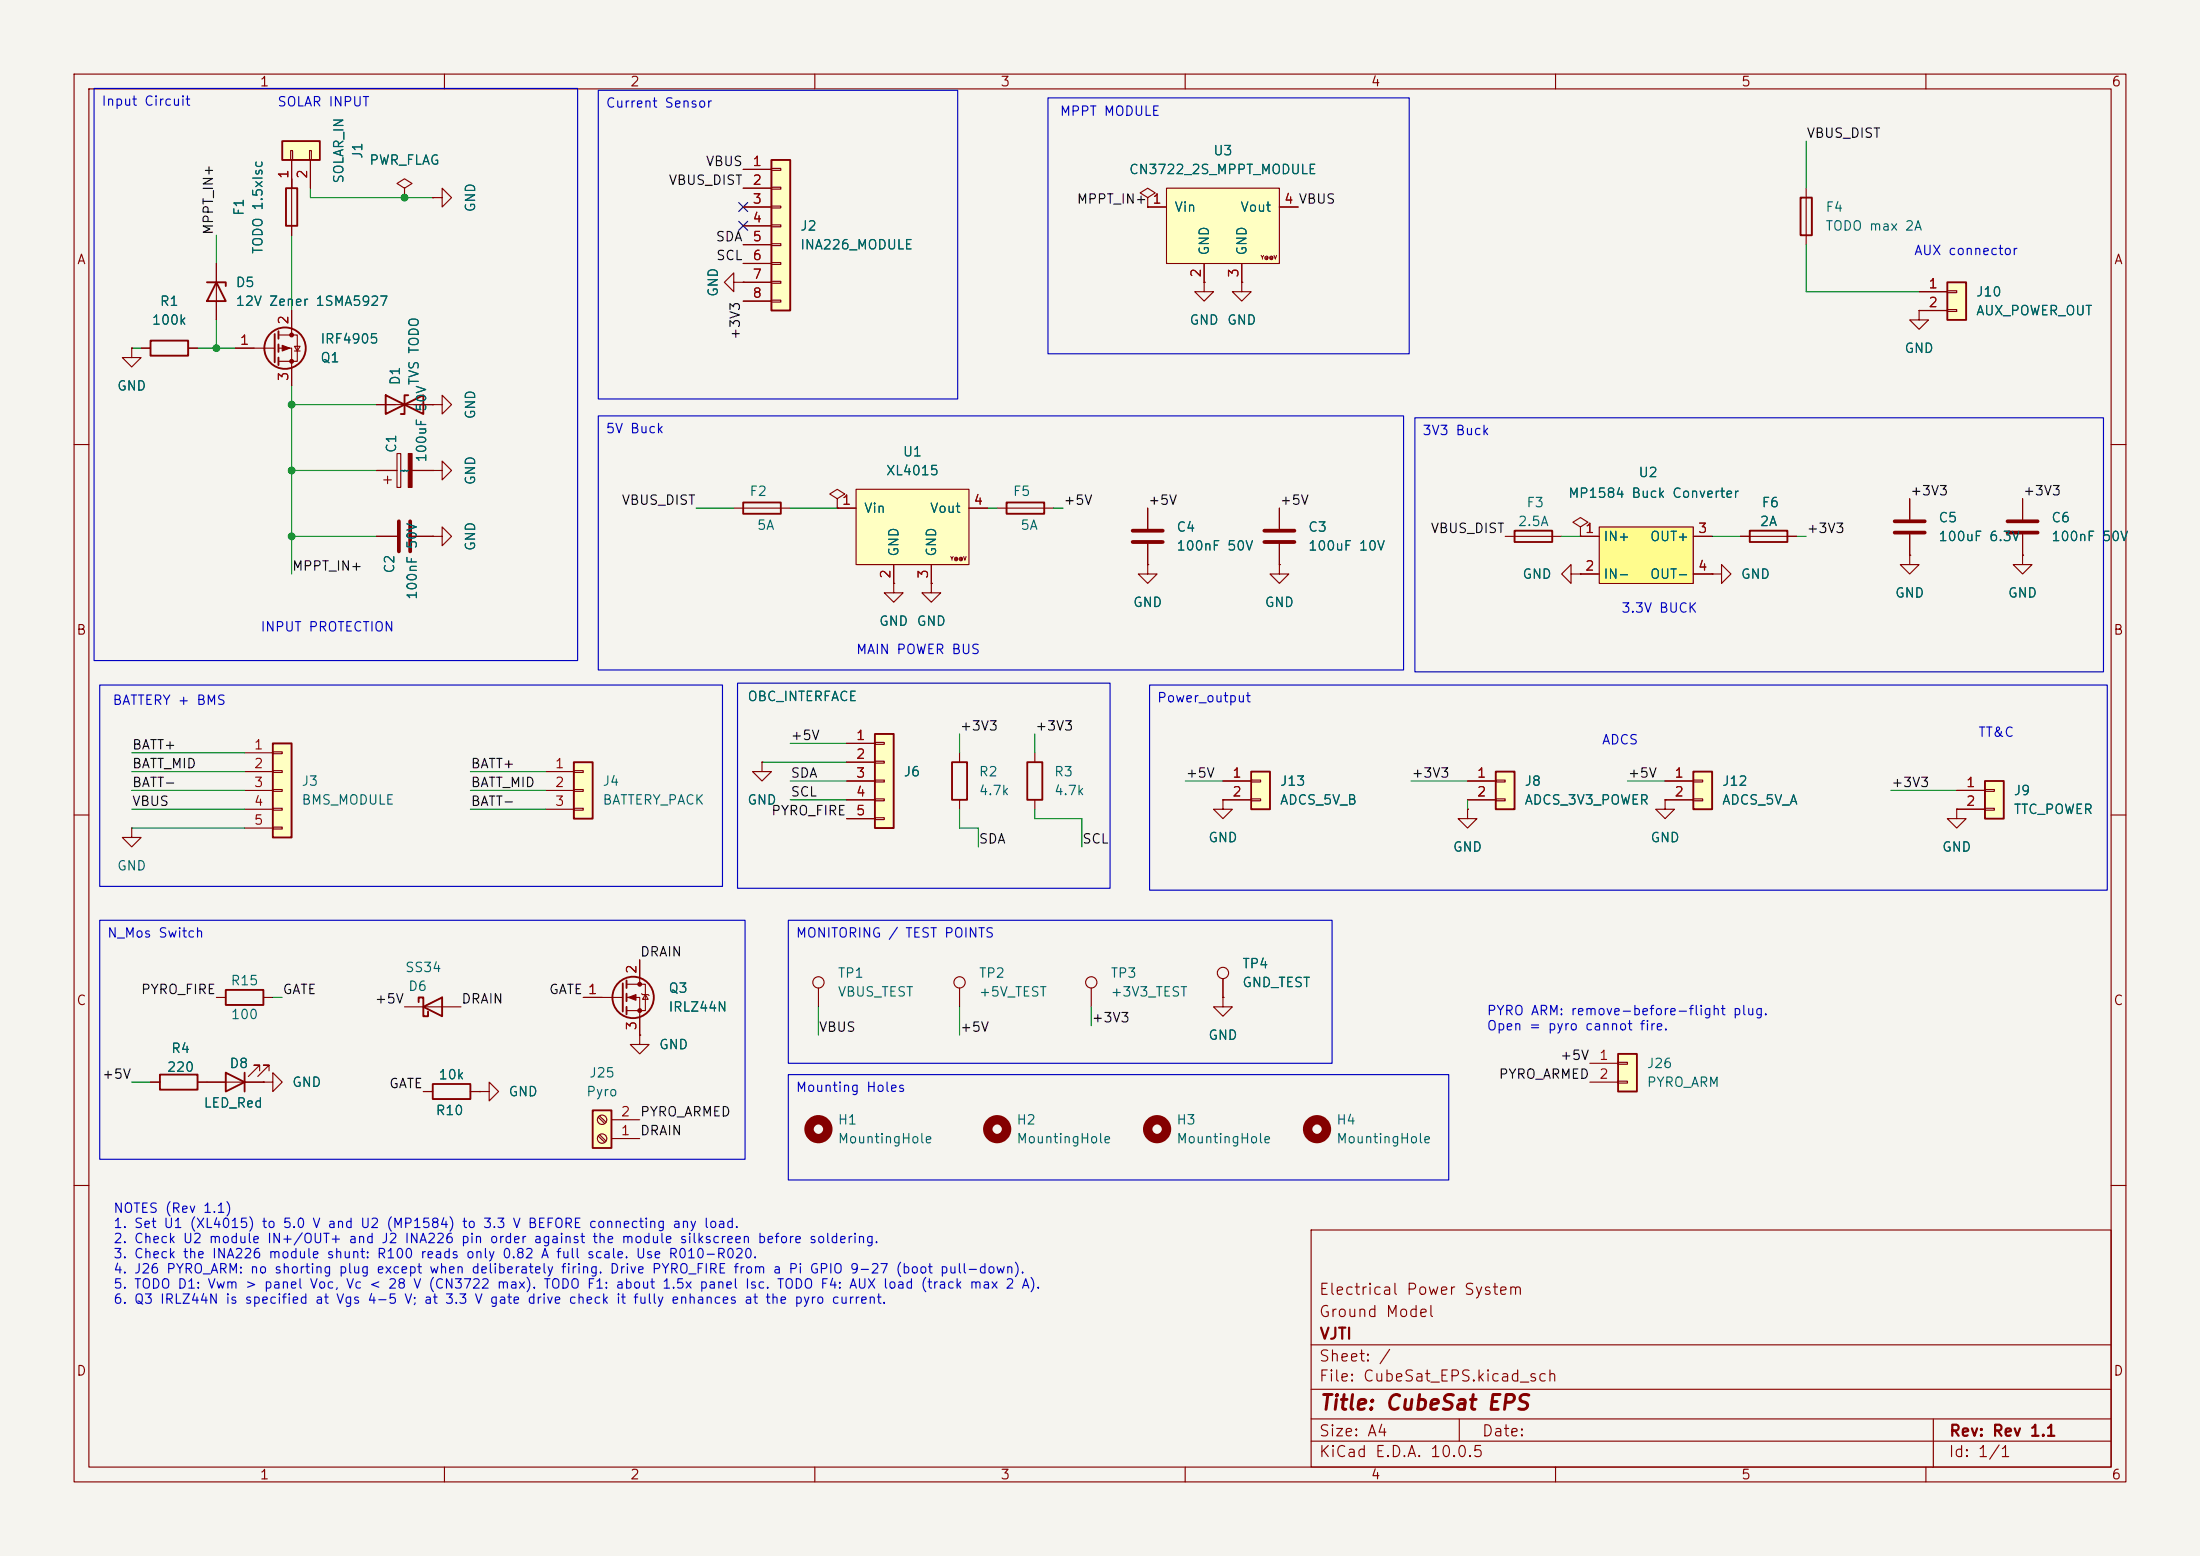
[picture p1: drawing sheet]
<svg xmlns="http://www.w3.org/2000/svg" width="297mm" height="210mm" viewBox="0 0 297 210" stroke-linecap="round" stroke-linejoin="round" font-family="sans-serif">
<path d="M0 0h297v210h-297z" fill="#f5f4ef" stroke="#f5f4ef" stroke-width=".14"/>
<g fill="none" stroke="#840000" stroke-width=".15">
<path d="M10 10h277v190h-277zM12 12h273v186h-273zM60 10v2M110 10v2M160 10v2M210 10v2M260 10v2M31.7 47h5.4M37.6 45.2h2.5v3.6h-2.5M37.6 47h1.8v5.1M39.4 41.9v3.3M39.8 46.7h.7l-.4 .7z"/>
<path d="M39.8 47.4h.7M10 60h2M285 60h2M10 110h2M285 110h2M20.3 146.1h1.3M26.7 146.1h1.2M10 160h2M177 166h108v32h-108zM285 160h2M60 198v2M110 198v2"/>
<path d="M160 198v2M177 194.5h108M177 191.5h108M177 187.5h108M177 181.5h108M197 191.5v3M210 198v2M260 198v2M261 191.5v6.5"/>
</g>
<g fill="none" stroke="#840000" stroke-width=".25">
<path d="M37.1 45.1v3.8M37.6 44.7v1M37.6 46.5v1M37.6 48.3v1M21.6 145h5.1v2.1h-5.1z"/>
<circle cx="38.5" cy="47" r="2.79"/>
</g>
<g fill="#840000" stroke="#840000" stroke-width=".15">
<path d="M38.1 46.6l1 .4-1 .4z"/>
<circle cx="39.4" cy="45.2" r=".25"/>
<circle cx="39.4" cy="48.8" r=".25"/>
</g>
<path d="M36.8 100.3h2.6v12.7h-2.6z" fill="#ffffc2"/>
<path d="M36.8 100.3h2.6v12.7h-2.6zM30.5 133.6h5.1v2h-5.1z" fill="none" stroke="#840000" stroke-width=".25"/>
<g fill="none" stroke="#840000" stroke-width=".15">
<path d="M17.8 111.8v1.2h1.2l-1.2 1.3-1.3-1.3h1.3M17.8 111.8h.1M33 101.6h3.8M33 104.1h3.8M33 106.7h3.8M33 109.2h3.8M33 111.8h3.8M36.8 101.5h1.3v.2h-1.3zM36.8 104h1.3v.3h-1.3zM36.8 106.6h1.3v.2h-1.3zM36.8 109.1h1.3v.2h-1.3zM36.8 111.6h1.3v.3h-1.3z"/>
<path d="M29.2 134.6h1.3M35.6 134.6h1.2"/>
</g>
<circle cx="110.5" cy="152.4" r="1.27" fill="none" stroke="#840000" stroke-width="1.3"/>
<path d="M38.1 19.1h5.1v2.5h-5.1z" fill="#ffffc2"/>
<path d="M38.1 19.1h5.1v2.5h-5.1z" fill="none" stroke="#840000" stroke-width=".25"/>
<path d="M39.2 20.3h.3v1.3h-.3zM39.4 21.6v3.8M41.8 20.3h.2v1.3h-.2zM41.9 21.6v3.8M54.6 25.4l1-.6-1-.7-1 .7 1 .6v1.3M54.6 26.7h.1M58.4 26.7h1.3v1.2l1.3-1.2-1.3-1.3v1.3M58.4 26.7h.1" fill="none" stroke="#840000" stroke-width=".15"/>
<path d="M104.1 21.6h2.6v20.3h-2.6z" fill="#ffffc2"/>
<path d="M38.6 25.4h1.5v5.1h-1.5zM104.1 21.6h2.6v20.3h-2.6zM20.3 46h5.1v2h-5.1zM100.3 67.8h5.1v1.5h-5.1zM135.9 67.8h5.1v1.5h-5.1zM138.7 102.9h2v5.1h-2zM56.5 135.3v-.7h.6v2.6h.7v-.7M57.1 135.9l2.6-1.3v2.6zM30.5 144.8l2.5 1.3-2.5 1.2zM33 144.8v2.5" fill="none" stroke="#840000" stroke-width=".25"/>
<g fill="none" stroke="#840000" stroke-width=".15">
<path d="M39.4 24.1v7.7M99.1 38.1v-1.3l-1.3 1.3 1.3 1.3v-1.3h1.2M100.3 38.1h.1M100.3 22.9h3.8M100.3 25.4h3.8M100.3 27.9h3.8M100.3 30.5h3.8M100.3 33h3.8M100.3 35.6h3.8M100.3 38.1h3.8M104.1 22.7h1.3v.3h-1.3zM104.1 25.3h1.3v.2h-1.3z"/>
<path d="M104.1 27.8h1.3v.3h-1.3zM104.1 30.4h1.3v.2h-1.3zM104.1 32.9h1.3v.2h-1.3zM104.1 35.4h1.3v.3h-1.3zM104.1 38h1.3v.2h-1.3zM17.8 47v1.3h1.2l-1.2 1.2-1.3-1.2h1.3M17.8 47h.1M19 47h1.3M25.4 47h1.3M58.4 54.6h1.3v-1.3l1.3 1.3-1.3 1.3v-1.3M58.4 54.6h.1M100.3 40.6h3.8"/>
<path d="M104.1 40.5h1.3v.3h-1.3zM58.4 72.4h1.3v-1.3l1.3 1.3-1.3 1.3v-1.3M58.4 72.4h.1M58.4 63.5h1.3v-1.3l1.3 1.3-1.3 1.3v-1.3M58.4 63.5h.1M99.1 68.6h7.6M113 67.3l1-.6-1-.7-1 .7 1 .6v1.3M113 68.6h.1M120.6 78.7v1.3h1.3l-1.3 1.3-1.2-1.3h1.2M120.6 78.7h.1M125.7 78.7v1.3h1.3l-1.3 1.3-1.2-1.3h1.2M125.7 78.7h.1"/>
<path d="M134.6 68.6h7.6M139.7 101.6v1.3M139.7 108v1.2M54.6 135.9h7.6M27.9 146.1h7.7M35.1 144.5v-.7h-.8h.8l-1.6 1.5M36.3 144.5v-.7h-.7h.7l-1.5 1.5"/>
</g>
<path d="M115.6 66h15.2v10.2h-15.2z" fill="#ffffc2"/>
<path d="M113 68.6h2.6M115.6 66h15.2v10.2h-15.2zM120.6 76.2v2.5M125.7 76.2v2.5M130.8 68.6h2.5M35.6 146.1h1.2v-1.3l1.3 1.3-1.3 1.2v-1.2M35.6 146.1h.1M57.1 147.3h1.3M63.5 147.3h1.3M64.8 147.3h1.2v-1.2l1.3 1.2-1.3 1.3v-1.3M64.8 147.3h.1" fill="none" stroke="#840000" stroke-width=".15"/>
<path d="M58.4 146.3h5.1v2h-5.1z" fill="none" stroke="#840000" stroke-width=".25"/>
<path d="M80 149.9h2.5v5h-2.5z" fill="#ffffc2"/>
<g fill="none" stroke="#840000" stroke-width=".25">
<path d="M84.1 132.7v3.8M84.6 132.3v1.1M84.6 134.1v1M84.6 135.9v1M80 149.9h2.5v5h-2.5z"/>
<circle cx="85.5" cy="134.6" r="2.79"/>
</g>
<g fill="none" stroke="#840000" stroke-width=".15">
<path d="M78.7 134.6h5.4M84.6 132.8h2.5v3.6h-2.5M84.6 134.6h1.8v5.1M86.4 139.7v1.3h1.2l-1.2 1.2-1.3-1.2h1.3M86.4 139.7h.1M86.4 129.5v3.3M86.6 134.1l.1 .1h.8l.1 .2M87.1 134.2l.4 .7h-.8zM80.8 153.3l.8 .9M80.8 150.8l.8 .8M80.9 153.2l.9 .8M80.9 150.6l.9 .9"/>
<path d="M82.5 153.7h3.9M82.5 151.1h3.9"/>
<circle cx="81.3" cy="153.7" r=".63"/>
<circle cx="81.3" cy="151.1" r=".63"/>
</g>
<g fill="#840000" stroke="#840000" stroke-width=".15">
<path d="M84.8 134.6l1.1-.4v.8z"/>
<circle cx="86.4" cy="132.8" r=".25"/>
<circle cx="86.4" cy="136.4" r=".25"/>
</g>
<path d="M77.5 102.9h2.5v7.6h-2.5z" fill="#ffffc2"/>
<path d="M27.9 38.1h2.6v.5M29.2 38.1l1.3 2.5h-2.6zM77.5 102.9h2.5v7.6h-2.5z" fill="none" stroke="#840000" stroke-width=".25"/>
<path d="M29.2 35.6v7.6M73.7 104.1h3.8M73.7 106.7h3.8M73.7 109.2h3.8M77.5 104h1.2v.3h-1.2zM77.5 106.6h1.2v.2h-1.2zM77.5 109.1h1.2v.2h-1.2z" fill="none" stroke="#840000" stroke-width=".15"/>
<path d="M157.5 25.4h15.2v10.2h-15.2z" fill="#ffffc2"/>
<g fill="none" stroke="#840000" stroke-width=".15">
<path d="M154.9 26.7l1.1-.7-1.1-.6-1 .6 1 .7v1.2M154.9 27.9h.1M154.9 27.9h2.6M157.5 25.4h15.2v10.2h-15.2zM162.6 35.6v2.5M167.6 35.6v2.5M172.7 27.9h2.6M110.5 133.4v2.5M129.5 133.4v2.5"/>
<circle cx="110.5" cy="132.6" r=".76"/>
<circle cx="129.5" cy="132.6" r=".76"/>
</g>
<g fill="none" stroke="#840000" stroke-width="1.3">
<circle cx="134.6" cy="152.4" r="1.27"/>
<circle cx="156.2" cy="152.4" r="1.27"/>
<circle cx="177.8" cy="152.4" r="1.27"/>
</g>
<path d="M118.1 99.1h2.5v12.7h-2.5z" fill="#ffffc2"/>
<path d="M243.1 26.7h1.5v5.1h-1.5zM236.2 71.6h5.1v1.6h-5.1zM118.1 99.1h2.5v12.7h-2.5zM128.5 102.9h2.1v5.1h-2.1z" fill="none" stroke="#840000" stroke-width=".25"/>
<g fill="none" stroke="#840000" stroke-width=".15">
<path d="M162.6 38.1v1.3h1.2l-1.2 1.2-1.3-1.2h1.3M162.6 38.1h.1M167.6 38.1v1.3h1.3l-1.3 1.2-1.2-1.2h1.2M167.6 38.1h.1M243.8 25.4v7.6M50.8 63.5h2.8M51.8 64.8h1M52.3 64.3v1M53.6 61.2h.5v4.6h-.5zM55.6 63.5h2.8M234.9 72.4h7.7M102.9 102.9v1.2h1.2l-1.2 1.3-1.3-1.3h1.3"/>
<path d="M102.9 102.9h.1M114.3 100.3h3.8M114.3 102.9h3.8M114.3 105.4h3.8M114.3 108h3.8M114.3 110.5h3.8M118.1 100.2h1.3v.3h-1.3zM118.1 102.7h1.3v.3h-1.3zM118.1 105.3h1.3v.2h-1.3zM118.1 107.8h1.3v.3h-1.3zM118.1 110.4h1.3v.2h-1.3zM129.5 101.6v1.3"/>
<path d="M129.5 108v1.2M224.8 108v1.2h1.3l-1.3 1.3-1.3-1.3h1.3M224.8 108h.1M165.1 134.6v1.3h1.3l-1.3 1.3-1.3-1.3h1.3M165.1 134.6h.1"/>
</g>
<path d="M55.1 61.2h.5v4.6h-.5z" fill="#840000" stroke="#840000" stroke-width=".15"/>
<path d="M168.9 104.1h2.5v5.1h-2.5z" fill="#ffffc2"/>
<path d="M168.9 104.1h2.5v5.1h-2.5z" fill="none" stroke="#840000" stroke-width=".25"/>
<g fill="none" stroke="#840000" stroke-width=".15">
<path d="M154.9 76.2v1.3h1.3l-1.3 1.2-1.2-1.2h1.2M154.9 76.2h.1M154.9 68.6v2.8M154.9 73.4v2.8M172.7 76.2v1.3h1.3l-1.3 1.2-1.3-1.2h1.3M172.7 76.2h.1M172.7 68.6v2.8M172.7 73.4v2.8M257.8 74.9v1.3h1.3l-1.3 1.3-1.3-1.3h1.3M257.8 74.9h.1M257.8 67.3v2.8M257.8 72.1v2.8"/>
<path d="M273 74.9v1.3h1.3l-1.3 1.3-1.2-1.3h1.2M273 74.9h.1M165.1 108v1.2h1.3l-1.3 1.3-1.3-1.3h1.3M165.1 108h.1M165.1 105.4h3.8M165.1 108h3.8M168.9 105.3h1.3v.2h-1.3zM168.9 107.8h1.3v.3h-1.3z"/>
</g>
<path d="M152.9 71.6h4.1M152.9 73.2h4.1M170.7 71.6h4.1M170.7 73.2h4.1M255.8 70.4h4M255.8 71.9h4" fill="none" stroke="#840000" stroke-width=".51"/>
<path d="M262.9 38.1h2.5v5.1h-2.5z" fill="#ffffc2"/>
<path d="M262.9 38.1h2.5v5.1h-2.5z" fill="none" stroke="#840000" stroke-width=".25"/>
<path d="M259.1 39.4h3.8M262.9 39.2h1.3v.3h-1.3zM259.1 41.9v1.3h1.2l-1.2 1.3-1.3-1.3h1.3M259.1 41.9h.1M259.1 41.9h3.8M262.9 41.8h1.3v.2h-1.3zM273 67.3v2.8M273 72.1v2.8" fill="none" stroke="#840000" stroke-width=".15"/>
<path d="M271 70.4h4.1M271 71.9h4.1" fill="none" stroke="#840000" stroke-width=".51"/>
<path d="M268 105.4h2.5v5.1h-2.5z" fill="#ffffc2"/>
<path d="M268 105.4h2.5v5.1h-2.5z" fill="none" stroke="#840000" stroke-width=".25"/>
<path d="M264.2 106.7h3.8M264.2 109.2h3.8M268 106.6h1.2v.2h-1.2zM268 109.1h1.2v.2h-1.2z" fill="none" stroke="#840000" stroke-width=".15"/>
<path d="M228.6 104.1h2.5v5.1h-2.5z" fill="#ffffc2"/>
<path d="M228.6 104.1h2.5v5.1h-2.5z" fill="none" stroke="#840000" stroke-width=".25"/>
<path d="M224.8 105.4h3.8M224.8 108h3.8M228.6 105.3h1.3v.2h-1.3zM228.6 107.8h1.3v.3h-1.3zM264.2 109.2v1.3h1.2l-1.2 1.3-1.3-1.3h1.3M264.2 109.2h.1" fill="none" stroke="#840000" stroke-width=".15"/>
<path d="M218.4 142.2h2.6v5.1h-2.6z" fill="#ffffc2"/>
<path d="M218.4 142.2h2.6v5.1h-2.6z" fill="none" stroke="#840000" stroke-width=".25"/>
<path d="M214.6 143.5h3.8M214.6 146.1h3.8M218.4 143.4h1.3v.2h-1.3zM218.4 145.9h1.3v.3h-1.3z" fill="none" stroke="#840000" stroke-width=".15"/>
<path d="M215.9 71.1h12.7v7.6h-12.7z" fill="#fffc8d"/>
<g fill="none" stroke="#840000" stroke-width=".15">
<path d="M50.8 54.6h7.6M50.8 72.4h2.8M55.6 72.4h2.8M203.2 72.4h7.6M212.1 77.5v-1.3l-1.3 1.3 1.3 1.2v-1.2h1.3M213.4 77.5h.1M213.4 71.1l1-.6-1-.6-1.1 .6 1.1 .6v1.3M213.4 72.4h.1M213.4 72.4h2.5M213.4 77.5h2.5M215.9 71.1h12.7v7.6h-12.7zM228.6 72.4h2.5"/>
<path d="M228.6 77.5h2.5M198.1 109.2v1.3h1.3l-1.3 1.3-1.3-1.3h1.3M198.1 109.2h.1"/>
</g>
<path d="M53.8 70.4v4M55.4 70.4v4" fill="none" stroke="#840000" stroke-width=".51"/>
<path d="M52.1 53.3v2.6l5-2.6v2.6zM55.1 53.3h-.5v2.6h-.5M204.5 71.6h5v1.6h-5z" fill="none" stroke="#840000" stroke-width=".25"/>
<path d="M201.9 104.1h2.6v5.1h-2.6z" fill="#ffffc2"/>
<path d="M201.9 104.1h2.6v5.1h-2.6z" fill="none" stroke="#840000" stroke-width=".25"/>
<g fill="none" stroke="#840000" stroke-width=".15">
<path d="M29.2 35.6v2.5M39.4 21.6v3.8M39.4 30.5v1.3M41.9 21.6v3.8M54.6 26.7h.1M58.4 26.7h.1M100.3 38.1h.1M100.3 27.9h3.8M100.3 22.9h3.8M100.3 25.4h3.8M100.3 30.5h3.8M100.3 33h3.8"/>
<path d="M100.3 35.6h3.8M100.3 38.1h3.8M154.9 27.9h.1M154.9 27.9h2.6M162.6 38.1h.1M162.6 35.6v2.5M167.6 38.1h.1M167.6 35.6v2.5M172.7 27.9h2.6M259.1 39.4h3.8M17.8 47h.1M19 47h1.3"/>
<path d="M25.4 47h1.3M29.2 40.6v2.6M31.7 47h2.6M39.4 41.9v2.6M39.4 49.5v2.6M50.8 54.6h2.5M55.9 54.6h2.5M58.4 54.6h.1M100.3 40.6h3.8M259.1 41.9h.1M259.1 41.9h3.8M50.8 72.4h2.8"/>
<path d="M50.8 63.5h2.8M55.6 72.4h2.8M55.6 63.5h2.8M58.4 72.4h.1M58.4 63.5h.1M113 68.6h.1M113 68.6h2.6M120.6 78.7h.1M120.6 76.2v2.5M125.7 78.7h.1M125.7 76.2v2.5M130.8 68.6h2.5"/>
<path d="M154.9 76.2h.1M154.9 68.6v2.8M154.9 73.4v2.8M172.7 76.2h.1M172.7 68.6v2.8M172.7 73.4v2.8M213.4 77.5h.1M213.4 72.4h.1M213.4 72.4h2.5M213.4 77.5h2.5M228.6 72.4h2.5M228.6 77.5h2.5"/>
<path d="M231.1 77.5h1.3v-1.3l1.3 1.3-1.3 1.2v-1.2M231.1 77.5h.1M234.9 72.4h1.3M241.3 72.4h1.3M257.8 74.9h.1M257.8 67.3v2.8M257.8 72.1v2.8M273 74.9h.1M273 67.3v2.8M273 72.1v2.8M102.9 102.9h.1M114.3 105.4h3.8"/>
<path d="M114.3 108h3.8M114.3 100.3h3.8M114.3 102.9h3.8M114.3 110.5h3.8M165.1 108h.1M165.1 105.4h3.8M165.1 108h3.8M198.1 109.2h.1M198.1 105.4h3.8M198.1 108h3.8M201.9 105.3h1.3v.2h-1.3zM201.9 107.8h1.3v.3h-1.3z"/>
<path d="M224.8 108h.1M224.8 105.4h3.8M224.8 108h3.8M264.2 109.2h.1M264.2 106.7h3.8M264.2 109.2h3.8M78.7 134.6h2.6M86.4 139.7h.1M86.4 129.5v2.6M86.4 137.2v2.5M147.3 133.4v2.5M165.1 134.6h.1"/>
<path d="M165.1 132.1v2.5M20.3 146.1h1.3M26.7 146.1h3.8M33 146.1h2.6M35.6 146.1h.1M57.1 147.3h1.3M63.5 147.3h1.3M64.8 147.3h.1"/>
<circle cx="147.3" cy="132.6" r=".76"/>
<circle cx="165.1" cy="131.3" r=".76"/>
</g>
<g fill="none" stroke="#009600" stroke-width=".15">
<path d="M243.8 19.1v6.3M29.2 31.8v3.8M39.4 24.1v1.3M39.4 31.8v10.1M41.9 25.4v1.3h16.5M243.8 33v6.4h15.3M17.8 47h1.2M26.7 47h5M29.2 43.2v3.8M39.4 52.1v25.4M39.4 54.6h11.4M39.4 63.5h11.4"/>
<path d="M39.4 72.4h11.4M94 68.6h5.1M106.7 68.6h6.3M133.3 68.6h1.3M142.2 68.6h1.3M210.8 72.4h2.6M231.1 72.4h3.8M242.6 72.4h1.2M129.5 99.1v2.5M139.7 99.1v2.5M17.8 104.1h15.2M17.8 106.7h15.2"/>
<path d="M17.8 101.6h15.2M17.8 111.8h15.2M17.8 109.2h15.2M63.5 104.1h10.2M63.5 106.7h10.2M63.5 109.2h10.2M102.9 102.9h11.4M106.7 105.4h7.6M106.7 100.3h7.6M106.7 108h7.6M129.5 109.2v2.6h2.6v2.5M139.7 109.2v1.3h6.3v3.8"/>
<path d="M160 105.4h5.1M190.5 105.4h7.6M198.1 108v1.2M219.7 105.4h5.1M255.3 106.7h8.9M36.8 134.6h1.3M110.5 135.9v3.8M129.5 135.9v3.8M147.3 135.9v2.5M17.8 146.1h2.5"/>
</g>
<path d="M99.7 29.9l1.2 1.2M99.7 27.3l1.2 1.2M100.9 29.9l-1.2 1.2M100.9 27.3l-1.2 1.2" fill="none" stroke="#000084" stroke-width=".15"/>
<path d="M12.7 11.9h65.3v77.3h-65.3zM80.8 12.2h48.5v41.6h-48.5zM141.5 13.2h48.7v34.6h-48.7zM80.8 56.1h108.7v34.3h-108.7zM191 56.4h93v34.3h-93zM13.5 92.5h84v27.1h-84zM99.6 92.2h50.3v27.7h-50.3zM155.2 92.5h129.3v27.6h-129.3zM13.5 124.2h87.1v32.3h-87.1zM106.4 124.2h73.4v19.3h-73.4zM106.4 145h89.2v14.3h-89.2z" fill="none" stroke="#0000c2" stroke-width=".15"/>
<g fill="#009600" stroke="#009600" stroke-width=".14">
<circle cx="39.4" cy="63.5" r=".46"/>
<circle cx="39.4" cy="54.6" r=".46"/>
<circle cx="29.2" cy="47" r=".46"/>
<circle cx="39.4" cy="72.4" r=".46"/>
<circle cx="54.6" cy="26.7" r=".46"/>
</g>
<text font-size="2" fill="#840000" x="178" y="190.8">Title: CubeSat EPS</text>
<g font-size="1.5" fill="#840000">
<text x="178" y="178.1">Ground Model</text>
<text x="178" y="175.1">Electrical Power System</text>
<text x="178" y="184.1">Sheet: /</text>
<text x="178" y="181.1">VJTI</text>
<text x="178" y="186.8">File: CubeSat_EPS.kicad_sch</text>
<text x="178" y="197">KiCad E.D.A. 10.0.5</text>
<text x="178" y="194.2">Size: A4</text>
<text x="200" y="194.2">Date:</text>
<text x="263" y="197">Id: 1/1</text>
<text x="263" y="194.2">Rev: Rev 1.1</text>
</g>
<g font-size="1.3" fill="#840000">
<text x="35" y="12">1</text>
<text x="85" y="12">2</text>
<text x="135" y="12">3</text>
<text x="185" y="12">4</text>
<text x="235" y="12">5</text>
<text x="285" y="12">6</text>
<text x="10.3" y="36">A</text>
<text x="285.3" y="36">A</text>
<text x="10.2" y="86">B</text>
<text x="285.2" y="86">B</text>
<text x="10.2" y="136">C</text>
<text x="285.2" y="136">C</text>
<text x="10.2" y="186">D</text>
<text x="285.2" y="186">D</text>
<text x="35" y="200">1</text>
<text x="85" y="200">2</text>
<text x="135" y="200">3</text>
<text x="185" y="200">4</text>
<text x="235" y="200">5</text>
<text x="285" y="200">6</text>
</g>
<g font-size="1.3" fill="#0000c2">
<text x="13.6" y="14.6">Input Circuit</text>
<text x="37.4" y="14.7">SOLAR INPUT</text>
<text x="81.7" y="14.9">Current Sensor</text>
<text x="143" y="16">MPPT MODULE</text>
<text x="258.3" y="34.7">AUX connector</text>
<text x="81.7" y="58.8">5V Buck</text>
<text x="191.9" y="59">3V3 Buck</text>
<text x="218.8" y="83">3.3V BUCK</text>
<text x="35.1" y="85.5">INPUT PROTECTION</text>
<text x="115.5" y="88.6">MAIN POWER BUS</text>
<text x="15.1" y="95.5">BATTERY + BMS</text>
<text x="156.1" y="95.1">Power_output</text>
<text x="216.2" y="100.8">ADCS</text>
<text x="267" y="99.8">TT&amp;C</text>
<text x="14.4" y="126.9">N_Mos Switch</text>
<text x="107.4" y="126.9">MONITORING / TEST POINTS</text>
<text x="200.6" y="137.3">PYRO ARM: remove-before-flight plug.</text>
<text x="200.6" y="139.4">Open = pyro cannot fire.</text>
<text x="107.4" y="147.7">Mounting Holes</text>
<text x="15.2" y="164">NOTES (Rev 1.1)</text>
<text x="15.2" y="166.1">1. Set U1 (XL4015) to 5.0 V and U2 (MP1584) to 3.3 V BEFORE connecting any load.</text>
<text x="15.2" y="168.1">2. Check U2 module IN+/OUT+ and J2 INA226 pin order against the module silkscreen before soldering.</text>
<text x="15.2" y="170.2">3. Check the INA226 module shunt: R100 reads only 0.82 A full scale. Use R010-R020.</text>
<text x="15.2" y="172.2">4. J26 PYRO_ARM: no shorting plug except when deliberately firing. Drive PYRO_FIRE from a Pi GPIO 9-27 (boot pull-down).</text>
<text x="15.2" y="174.2">5. TODO D1: Vwm &gt; panel Voc, Vc &lt; 28 V (CN3722 max). TODO F1: about 1.5x panel Isc. TODO F4: AUX load (track max 2 A).</text>
<text x="15.2" y="176.3">6. Q3 IRLZ44N is specified at Vgs 4-5 V; at 3.3 V gate drive check it fully enhances at the pyro current.</text>
</g>
<g font-size="1.3" fill="#006464">
<text x="49.2" y="21.5" transform="rotate(-90 49.2 21.5)">J1</text>
<text x="49.8" y="22.6">PWR_FLAG</text>
<text x="152.3" y="23.8">CN3722_2S_MPPT_MODULE</text>
<text x="163.7" y="21.3">U3</text>
<text x="33.2" y="29.2" transform="rotate(-90 33.2 29.2)">F1</text>
<text x="46.7" y="24.9" transform="rotate(-90 46.7 24.9)">SOLAR_IN</text>
<text x="64.5" y="28.7" transform="rotate(-90 64.5 28.7)">GND</text>
<text x="158.5" y="28.9">Vin</text>
<text x="167.4" y="28.9">Vout</text>
<text x="246.4" y="28.9">F4</text>
<text x="35.8" y="34.4" transform="rotate(-90 35.8 34.4)">TODO 1.5xIsc</text>
<text x="107.9" y="31.4">J2</text>
<text x="107.9" y="34">INA226_MODULE</text>
<text x="163.5" y="34.6" transform="rotate(-90 163.5 34.6)">GND</text>
<text x="168.6" y="34.6" transform="rotate(-90 168.6 34.6)">GND</text>
<text x="246.4" y="31.4">TODO max 2A</text>
<text x="21.5" y="41.6">R1</text>
<text x="31.7" y="39.1">D5</text>
<text x="31.7" y="41.6">12V Zener 1SMA5927</text>
<text x="97.2" y="40.2" transform="rotate(-90 97.2 40.2)">GND</text>
<text x="266.7" y="40.3">J10</text>
<text x="20.4" y="44.1">100k</text>
<text x="43.2" y="46.7">IRF4905</text>
<text x="160.5" y="44.1">GND</text>
<text x="165.6" y="44.1">GND</text>
<text x="257" y="48">GND</text>
<text x="266.7" y="42.9">AUX_POWER_OUT</text>
<text x="15.7" y="53">GND</text>
<text x="43.2" y="49.2">Q1</text>
<text x="54.3" y="52.1" transform="rotate(-90 54.3 52.1)">D1</text>
<text x="56.8" y="52.1" transform="rotate(-90 56.8 52.1)">TVS TODO</text>
<text x="64.5" y="56.7" transform="rotate(-90 64.5 56.7)">GND</text>
<text x="53.8" y="61.2" transform="rotate(-90 53.8 61.2)">C1</text>
<text x="53.8" y="64.5">~</text>
<text x="57.9" y="62.5" transform="rotate(-90 57.9 62.5)">100uF 50V</text>
<text x="64.5" y="65.6" transform="rotate(-90 64.5 65.6)">GND</text>
<text x="119.5" y="64.5">XL4015</text>
<text x="121.8" y="61.9">U1</text>
<text x="221.1" y="64.7">U2</text>
<text x="101.1" y="67.3">F2</text>
<text x="102.1" y="71.8">5A</text>
<text x="116.6" y="69.5">Vin</text>
<text x="125.5" y="69.5">Vout</text>
<text x="136.7" y="67.3">F5</text>
<text x="137.7" y="71.8">5A</text>
<text x="204.8" y="71.3">2.5A</text>
<text x="206" y="68.8">F3</text>
<text x="211.6" y="67.5">MP1584 Buck Converter</text>
<text x="237.5" y="71.3">2A</text>
<text x="237.7" y="68.8">F6</text>
<text x="261.6" y="70.8">C5</text>
<text x="276.8" y="70.8">C6</text>
<text x="53.5" y="77.5" transform="rotate(-90 53.5 77.5)">C2</text>
<text x="64.5" y="74.5" transform="rotate(-90 64.5 74.5)">GND</text>
<text x="121.6" y="75.2" transform="rotate(-90 121.6 75.2)">GND</text>
<text x="126.7" y="75.2" transform="rotate(-90 126.7 75.2)">GND</text>
<text x="158.7" y="72.1">C4</text>
<text x="158.7" y="74.6">100nF 50V</text>
<text x="176.5" y="72.1">C3</text>
<text x="176.5" y="74.6">100uF 10V</text>
<text x="216.4" y="73.4">IN+</text>
<text x="222.7" y="73.4">OUT+</text>
<text x="261.6" y="73.4">100uF 6.3V</text>
<text x="276.8" y="73.4">100nF 50V</text>
<text x="56.6" y="81" transform="rotate(-90 56.6 81)">100nF 50V</text>
<text x="152.9" y="82.2">GND</text>
<text x="170.7" y="82.2">GND</text>
<text x="205.4" y="78.4">GND</text>
<text x="216.4" y="78.4">IN-</text>
<text x="222.7" y="78.4">OUT-</text>
<text x="234.9" y="78.4">GND</text>
<text x="255.7" y="81">GND</text>
<text x="271" y="81">GND</text>
<text x="118.6" y="84.8">GND</text>
<text x="123.7" y="84.8">GND</text>
<text x="100.8" y="94.9">OBC_INTERFACE</text>
<text x="40.6" y="106.4">J3</text>
<text x="81.3" y="106.4">J4</text>
<text x="121.9" y="105.1">J6</text>
<text x="132.1" y="105.1">R2</text>
<text x="132.1" y="107.6">4.7k</text>
<text x="142.2" y="105.1">R3</text>
<text x="142.2" y="107.6">4.7k</text>
<text x="172.7" y="106.4">J13</text>
<text x="205.7" y="106.4">J8</text>
<text x="232.4" y="106.4">J12</text>
<text x="271.8" y="107.6">J9</text>
<text x="40.6" y="108.9">BMS_MODULE</text>
<text x="81.3" y="108.9">BATTERY_PACK</text>
<text x="100.8" y="108.9">GND</text>
<text x="163" y="114">GND</text>
<text x="172.7" y="108.9">ADCS_5V_B</text>
<text x="205.7" y="108.9">ADCS_3V3_POWER</text>
<text x="222.7" y="114">GND</text>
<text x="232.4" y="108.9">ADCS_5V_A</text>
<text x="271.8" y="110.2">TTC_POWER</text>
<text x="15.7" y="117.8">GND</text>
<text x="196.1" y="115.3">GND</text>
<text x="262.1" y="115.3">GND</text>
<text x="54.6" y="131.5">SS34</text>
<text x="167.6" y="131">TP4</text>
<text x="31" y="133.3">R15</text>
<text x="31.1" y="137.9">100</text>
<text x="55" y="134.1">D6</text>
<text x="90.2" y="134.3">Q3</text>
<text x="90.2" y="136.9">IRLZ44N</text>
<text x="113" y="132.3">TP1</text>
<text x="113" y="134.8">VBUS_TEST</text>
<text x="132.1" y="132.3">TP2</text>
<text x="132.1" y="134.8">+5V_TEST</text>
<text x="149.8" y="132.3">TP3</text>
<text x="149.8" y="134.8">+3V3_TEST</text>
<text x="167.6" y="133.6">GND_TEST</text>
<text x="23" y="142.4">R4</text>
<text x="88.9" y="141.9">GND</text>
<text x="163" y="140.7">GND</text>
<text x="22.4" y="145">220</text>
<text x="27.4" y="149.8">LED_Red</text>
<text x="30.9" y="144.5">D8</text>
<text x="39.4" y="147">GND</text>
<text x="59.1" y="146">10k</text>
<text x="68.6" y="148.3">GND</text>
<text x="79.1" y="148.3">Pyro</text>
<text x="79.5" y="145.7">J25</text>
<text x="222.2" y="144.5">J26</text>
<text x="222.2" y="147">PYRO_ARM</text>
<text x="58.7" y="150.8">R10</text>
<text x="113" y="152.1">H1</text>
<text x="113" y="154.6">MountingHole</text>
<text x="137.1" y="152.1">H2</text>
<text x="137.1" y="154.6">MountingHole</text>
<text x="158.7" y="152.1">H3</text>
<text x="158.7" y="154.6">MountingHole</text>
<text x="180.3" y="152.1">H4</text>
<text x="180.3" y="154.6">MountingHole</text>
</g>
<g font-size="1.3" fill="#0f0f0f">
<text x="95.2" y="22.7">VBUS</text>
<text x="243.8" y="18.9">VBUS_DIST</text>
<text x="90.2" y="25.3">VBUS_DIST</text>
<text x="145.3" y="27.8">MPPT_IN+ 1</text>
<text x="29.1" y="31.8" transform="rotate(-90 29.1 31.8)">MPPT_IN+</text>
<text x="96.5" y="32.9">SDA</text>
<text x="96.6" y="35.4">SCL</text>
<text x="100.2" y="45.9" transform="rotate(-90 100.2 45.9)">+3V3</text>
<text x="83.8" y="68.5">VBUS_DIST</text>
<text x="143.5" y="68.5">+5V</text>
<text x="154.9" y="68.5">+5V</text>
<text x="172.7" y="68.5">+5V</text>
<text x="257.8" y="67.2">+3V3</text>
<text x="273" y="67.2">+3V3</text>
<text x="39.3" y="77.3">MPPT_IN+</text>
<text x="193.1" y="72.3">VBUS_DIST</text>
<text x="243.8" y="72.3">+3V3</text>
<text x="17.8" y="101.5">BATT+</text>
<text x="106.7" y="100.2">+5V</text>
<text x="129.5" y="98.9">+3V3</text>
<text x="139.7" y="98.9">+3V3</text>
<text x="17.8" y="106.6">BATT-</text>
<text x="17.8" y="104">BATT_MID</text>
<text x="63.5" y="106.6">BATT_MID</text>
<text x="63.5" y="104">BATT+</text>
<text x="106.7" y="105.3">SDA</text>
<text x="106.7" y="107.8">SCL</text>
<text x="160" y="105.3">+5V</text>
<text x="190.5" y="105.3">+3V3</text>
<text x="219.7" y="105.3">+5V</text>
<text x="255.2" y="106.6">+3V3</text>
<text x="17.8" y="109.1">VBUS</text>
<text x="63.5" y="109.1">BATT-</text>
<text x="104" y="110.4">PYRO_FIRE</text>
<text x="132.1" y="114.2">SDA</text>
<text x="146" y="114.2">SCL</text>
<text x="86.3" y="129.4">DRAIN</text>
<text x="18.9" y="134.5">PYRO_FIRE</text>
<text x="38.1" y="134.5">GATE</text>
<text x="50.5" y="135.8">+5V</text>
<text x="62.2" y="135.8">DRAIN</text>
<text x="74" y="134.5">GATE 1</text>
<text x="110.5" y="139.6">VBUS</text>
<text x="129.5" y="139.6">+5V</text>
<text x="147.3" y="138.3">+3V3</text>
<text x="210.5" y="143.4">+5V</text>
<text x="13.7" y="145.9">+5V</text>
<text x="52.4" y="147.2">GATE</text>
<text x="202.2" y="145.9">PYRO_ARMED</text>
<text x="86.3" y="153.5">DRAIN</text>
<text x="86.3" y="151">PYRO_ARMED</text>
</g>
<g font-size="1.3" fill="#a90000">
<text x="101.5" y="22.7">1</text>
<text x="39.2" y="24.2" transform="rotate(-90 39.2 24.2)">1</text>
<text x="41.8" y="24.2" transform="rotate(-90 41.8 24.2)">2</text>
<text x="101.5" y="25.3">2</text>
<text x="101.5" y="27.8">3</text>
<text x="155.5" y="27.8">1</text>
<text x="173.3" y="27.8">4 VBUS</text>
<text x="173.3" y="27.8">4</text>
<text x="101.5" y="30.3">4</text>
<text x="101.5" y="32.9">5</text>
<text x="101.5" y="35.4">6</text>
<text x="101.5" y="38">7</text>
<text x="101.5" y="40.5">8</text>
<text x="162.4" y="37.6" transform="rotate(-90 162.4 37.6)">2</text>
<text x="167.5" y="37.6" transform="rotate(-90 167.5 37.6)">3</text>
<text x="260.3" y="39.2">1</text>
<text x="260.3" y="41.8">2</text>
<text x="32.3" y="46.9">1</text>
<text x="39.2" y="43.9" transform="rotate(-90 39.2 43.9)">2</text>
<text x="39.2" y="51.5" transform="rotate(-90 39.2 51.5)">3</text>
<text x="113.6" y="68.4">1</text>
<text x="131.3" y="68.4">4</text>
<text x="213.9" y="72.3">1</text>
<text x="213.9" y="77.3">2</text>
<text x="229.1" y="72.3">3</text>
<text x="229.1" y="77.3">4</text>
<text x="120.5" y="78.2" transform="rotate(-90 120.5 78.2)">2</text>
<text x="125.6" y="78.2" transform="rotate(-90 125.6 78.2)">3</text>
<text x="34.2" y="101.5">1</text>
<text x="115.5" y="100.2">1</text>
<text x="34.2" y="104">2</text>
<text x="34.2" y="106.5">3</text>
<text x="74.8" y="104">1</text>
<text x="74.8" y="106.5">2</text>
<text x="115.5" y="102.7">2</text>
<text x="115.5" y="105.3">3</text>
<text x="115.5" y="107.8">4</text>
<text x="166.3" y="105.3">1</text>
<text x="166.3" y="107.8">2</text>
<text x="199.3" y="105.3">1</text>
<text x="199.3" y="107.8">2</text>
<text x="226" y="105.3">1</text>
<text x="226" y="107.8">2</text>
<text x="265.3" y="106.5">1</text>
<text x="34.2" y="109.1">4</text>
<text x="34.2" y="111.6">5</text>
<text x="74.8" y="109.1">3</text>
<text x="115.5" y="110.4">5</text>
<text x="265.3" y="109.1">2</text>
<text x="86.2" y="131.5" transform="rotate(-90 86.2 131.5)">2</text>
<text x="79.3" y="134.5">1</text>
<text x="86.2" y="139.2" transform="rotate(-90 86.2 139.2)">3</text>
<text x="215.8" y="143.4">1</text>
<text x="215.8" y="145.9">2</text>
<text x="83.7" y="153.5">1</text>
<text x="83.7" y="151">2</text>
</g>
<g font-size=".5" fill="#840000">
<text x="170.2" y="35.1">Y@@V</text>
<text x="128.2" y="75.8">Y@@V</text>
</g>
</svg>
